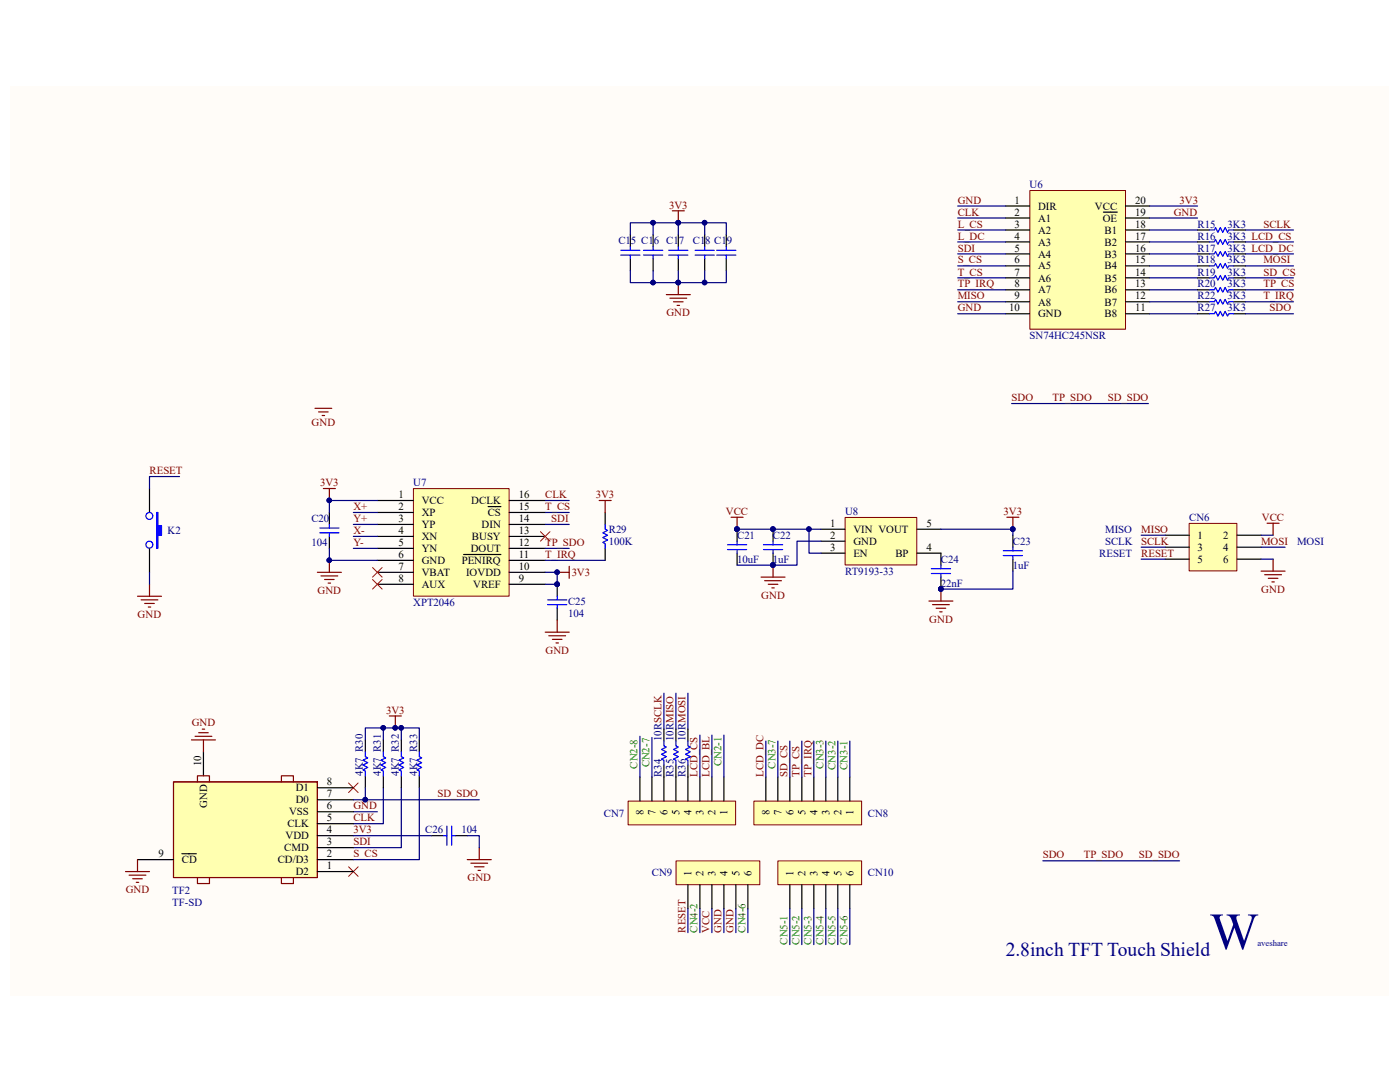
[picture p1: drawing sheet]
<svg xmlns="http://www.w3.org/2000/svg" width="279mm" height="216mm" viewBox="0 0 279 216" stroke-linecap="round" stroke-linejoin="round" font-family="sans-serif">
<path d="M2.1 17.2h275.1v181.5h-275.1z" fill="#fffcf8"/>
<path d="M120.8 102.3v2.3M120.8 109.4v2.4" fill="none" stroke="#000" stroke-width=".24"/>
<path d="M120.8 104.6v1l.5 .2-1 .5 1 .5-1 .5 1 .4-1 .5 .5 .3v.9" fill="none" stroke="#00f" stroke-width=".24"/>
<path d="M62.9 81.5h3.3M63.6 82.2h1.9M64.3 82.9h.5" fill="none" stroke="#800000" stroke-width=".24"/>
<path d="M82.5 97.5h19.1v21.5h-19.1z" fill="#ffffb0"/>
<path d="M82.5 97.5h19.1v21.5h-19.1z" fill="none" stroke="#800000" stroke-width=".2"/>
<g fill="none" stroke="#000" stroke-width=".24">
<path d="M75.3 99.9h7.2M101.6 99.9h7.2M65.7 102.3v2.3M65.7 107v2.4M75.3 102.3h7.2M75.3 104.6h7.2M75.3 107h7.2M75.3 109.4h7.2M75.3 111.8h7.2M75.3 114.2h7.2M75.3 116.6h7.2M92.5 110.6h7.5"/>
<path d="M97.4 101.1h2.6M101.6 102.3h7.2M101.6 104.6h7.2M101.6 107h7.2M101.6 109.4h7.2M101.6 111.8h7.2M101.6 114.2h7.2M101.6 116.6h7.2M111.2 116.6v2.4M111.2 121.4v2.4M86.1 166.7h2.4M90.9 166.7h2.4"/>
</g>
<g fill="none" stroke="#000080" stroke-width=".24">
<path d="M108.8 99.9h4.8M70.5 102.3h4.8M70.5 104.6h4.8M70.5 107h4.8M70.5 109.4h4.8M108.8 114.2h2.4v2.4h-2.4M108.8 102.3h4.8M108.8 104.6h4.8M108.8 109.4h4.8M108.8 111.8h12M76.5 157.2v7.2h-6M80.1 157.2v11.9h-9.6"/>
<path d="M70.5 162h4.8"/>
</g>
<g fill="none" stroke="#800000" stroke-width=".24">
<path d="M133 58.8h4.8M133.7 59.5h3.3M135.4 56.4v2.4M134.4 60.2h1.9M135.1 60.9h.5M64.5 97.5h2.4M65.7 97.5v2.4M119.6 99.9h2.4M120.8 99.9v2.4M63.3 114.2h4.8M64.1 114.9h3.3M64.8 115.6h1.9"/>
<path d="M65.5 116.4h.5M65.7 111.8v2.4M111.2 114.2h2.4M113.6 113v2.4M108.8 126.1h4.8M109.5 126.9h3.4M110.2 127.6h2M111 128.3h.4M111.2 123.8v2.3"/>
</g>
<g fill="#000080" stroke="#000080" stroke-width=".2">
<circle cx="65.7" cy="111.8" r=".45"/>
<circle cx="111.2" cy="116.6" r=".45"/>
<circle cx="135.3" cy="56.4" r=".45"/>
<circle cx="65.7" cy="99.8" r=".45"/>
<circle cx="111.2" cy="114.2" r=".45"/>
</g>
<path d="M63.8 105.4h3.8M63.8 106.3h3.8M65.7 104.6v.8M65.7 106.3v.7M109.3 119.7h3.8M111.2 119v.7M109.3 120.6h3.8M111.2 120.6v.8M88.5 166.7h.7M89.2 164.8v3.9M90.1 164.8v3.9M90.1 166.7h.8" fill="none" stroke="#00f" stroke-width=".24"/>
<path d="M74.3 113.2l2 2M74.3 115.6l2 1.9M76.3 113.2l-2 2M76.3 115.6l-2 1.9M107.9 106.1l1.9 1.9M109.8 106.1l-1.9 1.9M69.6 156.2l1.9 1.9M71.5 156.2l-1.9 1.9M69.6 173l1.9 1.9M71.5 173l-1.9 1.9" fill="none" stroke="#f00" stroke-width=".2"/>
<path d="M34.7 156.1h28.6v19h-28.6z" fill="#ffffb0"/>
<path d="M34.6 156h28.7v19.1h-28.7z" fill="none" stroke="#800000" stroke-width=".2"/>
<g fill="none" stroke="#800000" stroke-width=".24">
<path d="M34.6 156h28.7v19.1h-28.7zM38.2 147.6h4.8M38.9 146.9h3.4M39.4 156v-1.2h2.4v1.2M39.6 146.2h2M40.4 145.5h.4M40.6 147.6v2.4M56.2 156v-1.2h2.4v1.2M25 173.9h4.8M25.8 174.6h3.3M26.5 175.3h1.9M27.2 176.1h.5"/>
<path d="M27.4 171.5v2.4M39.4 175.1v1.2h2.4v-1.2M56.2 175.1v1.2h2.4v-1.2M93.3 171.5h4.7M94 172.2h3.3M94.7 173h1.9M95.4 173.7h.5M95.6 169.1v2.4"/>
</g>
<path d="M40.6 150v4.8M63.3 159.6h7.2M63.3 157.2h7.2M27.4 171.5h7.2M36.3 170.4h2.9M63.3 173.9h7.2M63.3 171.5h7.2M63.3 169.1h7.2M63.3 166.7h7.2M63.3 164.4h7.2M63.3 162h7.2" fill="none" stroke="#000" stroke-width=".24"/>
<path d="M237.4 104.5h9.4v9.4h-9.4z" fill="#ffffb0"/>
<path d="M237.3 104.4h9.5v9.5h-9.5z" fill="none" stroke="#800000" stroke-width=".2"/>
<path d="M232.5 106.8h4.8M232.5 109.2h4.8M232.5 111.6h4.8M246.9 106.8h4.8M246.9 109.2h4.8M246.9 111.6h4.8" fill="none" stroke="#000" stroke-width=".24"/>
<path d="M251.7 114h4.8M252.4 114.7h3.3M252.9 104.4h2.4M253.1 115.4h1.9M253.8 116.1h.5M254.1 104.4v2.4M254.1 111.6v2.4" fill="none" stroke="#800000" stroke-width=".24"/>
<path d="M75.3 99.9h-9.6v2.4M65.7 109.4v2.4h9.6M227.7 106.8h4.8M227.7 111.6h4.8M227.7 109.2h4.8M251.7 106.8h2.4M251.7 111.6h2.4M251.7 109.2h4.8" fill="none" stroke="#000080" stroke-width=".24"/>
<g fill="#000080" stroke="#000080" stroke-width=".2">
<circle cx="65.7" cy="99.8" r=".45"/>
<circle cx="65.7" cy="111.8" r=".45"/>
</g>
<path d="M125.4 159.9h21.4v4.7h-21.4z" fill="#ffffb0"/>
<path d="M125.3 159.9h21.5v4.7h-21.5z" fill="none" stroke="#800000" stroke-width=".2"/>
<path d="M127.7 155v4.8M130.1 155v4.8M132.5 155v4.8M134.9 155v4.8M137.3 155v4.8M139.7 155v4.8M142.1 155v4.8M144.5 155v4.8" fill="none" stroke="#000" stroke-width=".24"/>
<path d="M150.5 159.9h21.5v4.7h-21.5z" fill="#ffffb0"/>
<path d="M150.5 159.9h21.5v4.7h-21.5z" fill="none" stroke="#800000" stroke-width=".2"/>
<path d="M152.8 155v4.8M155.2 155v4.8M157.6 155v4.8M160 155v4.8M162.4 155v4.8M164.8 155v4.8M167.2 155v4.8M169.6 155v4.8" fill="none" stroke="#000" stroke-width=".24"/>
<path d="M155.3 171.8h16.7v4.7h-16.7z" fill="#ffffb0"/>
<path d="M155.2 171.8h16.8v4.7h-16.8z" fill="none" stroke="#800000" stroke-width=".2"/>
<path d="M157.6 176.5v4.8M160 176.5v4.8M162.4 176.5v4.8M164.8 176.5v4.8M167.2 176.5v4.8M169.6 176.5v4.8" fill="none" stroke="#000" stroke-width=".24"/>
<path d="M135 171.8h16.6v4.7h-16.6z" fill="#ffffb0"/>
<path d="M134.9 171.8h16.7v4.7h-16.7z" fill="none" stroke="#800000" stroke-width=".2"/>
<path d="M29.8 97.5v4.8M29.8 109.4v4.8M137.3 176.5v4.8M139.7 176.5v4.8M142.1 176.5v4.8M144.5 176.5v4.8M146.9 176.5v4.8M149.3 176.5v4.8" fill="none" stroke="#000" stroke-width=".24"/>
<path d="M155.2 147.9v7.1M157.6 147.9v7.1M160 147.9v7.1M162.4 147.9v7.1M164.8 147.9v7.1M137.3 181.3v4.8M142.1 181.3v4.8M144.5 181.3v4.8M146.9 181.3v4.8" fill="none" stroke="#000080" stroke-width=".24"/>
<path d="M31.3 102.3h.2v2.6h.7v1.9h-.7v2.6h-.2z" fill-rule="evenodd" fill="#00f"/>
<g fill="none" stroke="#00f" stroke-width=".24">
<path d="M123.9 49.9h3.8M123.9 50.9h3.8M125.8 49.2v.7M125.8 50.9v.7M31.3 102.3h.2v2.6h.7v1.9h-.7v2.6h-.2zM145.2 108.7h3.8M145.2 109.7h3.8M147.1 108v.7M147.1 109.7v.7M152.4 108.7h3.8M152.4 109.7h3.8M154.3 108v.7"/>
<path d="M154.3 109.7v.7M185.9 113.5h3.8M185.9 114.4h3.8M187.8 112.8v.7M187.8 114.4v.8M72.9 150v1l.5 .2-1 .5 1 .5-1 .5 1 .4-1 .5 .5 .2v1M76.5 150v1l.5 .2-1 .5 1 .5-1 .5 1 .4-1 .5 .5 .2v1M80.1 150v1l.5 .2-1 .5 1 .5-1 .5 1 .4-1 .5 .5 .2v1M83.7 150v1l.5 .2-1 .5 1 .5-1 .5 1 .4-1 .5 .5 .2v1M132.5 147.9v.9l.5 .3-1 .5 1 .4-1 .5 1 .5-1 .5 .5 .2v1M134.9 147.9v.9l.5 .3-1 .5 1 .4-1 .5 1 .5-1 .5 .5 .2v1M137.3 147.9v.9l.5 .3-1 .5 1 .4-1 .5 1 .5-1 .5 .5 .2v1"/>
<circle cx="29.8" cy="108.7" r=".69"/>
<circle cx="29.8" cy="103" r=".69"/>
</g>
<g fill="none" stroke="#800000" stroke-width=".24">
<path d="M134.2 42.1h2.4M135.4 42.1v2.4M27.4 119h4.8M28.2 119.7h3.3M29.8 116.6v2.4M151.9 115.2h4.8M152.6 115.9h3.4M153.3 116.6h1.9M154 117.3h.5M154.3 112.8v2.4M28.9 120.4h1.9M29.6 121.1h.5"/>
<path d="M77.7 142.9h2.4M78.9 142.9v2.4"/>
</g>
<g fill="none" stroke="#000080" stroke-width=".24">
<path d="M35.8 95.1h-6v2.4M29.8 114.2v2.4M132.5 138.3v7.2M134.9 138.3v7.2M137.3 138.3v7.2M70.5 159.6h25.1M72.9 147.6v-2.3h7.2v2.3M72.9 157.2v2.4M76.5 145.3v2.3M80.1 145.3h3.6v2.3M83.7 157.2v14.3h-13.2M139.7 146.7v8.3"/>
<path d="M142.1 146.7v8.3M144.5 146.7v8.3M152.8 147.9v7.1M70.5 166.7h15.6M93.3 166.7h2.3v2.4M208.1 171.8h27.3"/>
</g>
<g fill="none" stroke="#000" stroke-width=".24">
<path d="M125.8 46.8v2.4M125.8 51.6v2.4M147.1 105.6v2.4M147.1 110.4v2.4M154.3 105.6v2.4M154.3 110.4v2.4M187.8 110.4v2.4M187.8 115.2v2.3M72.9 147.6v2.4M72.9 154.8v2.4M76.5 147.6v2.4M76.5 154.8v2.4"/>
<path d="M80.1 147.6v2.4M80.1 154.8v2.4M83.7 147.6v2.4M83.7 154.8v2.4M132.5 145.5v2.4M132.5 152.7v2.3M134.9 145.5v2.4M134.9 152.7v2.3M137.3 145.5v2.4M137.3 152.7v2.3"/>
</g>
<g fill="#000080" stroke="#000080" stroke-width=".2">
<circle cx="72.9" cy="159.6" r=".45"/>
<circle cx="78.9" cy="145.2" r=".45"/>
<circle cx="76.5" cy="145.2" r=".45"/>
<circle cx="80.1" cy="145.2" r=".45"/>
<circle cx="135.3" cy="44.4" r=".45"/>
<circle cx="154.3" cy="112.7" r=".45"/>
<circle cx="147.1" cy="105.6" r=".45"/>
<circle cx="154.3" cy="105.6" r=".45"/>
<circle cx="187.8" cy="117.5" r=".45"/>
</g>
<path d="M168.7 103.3h14.3v9.4h-14.3z" fill="#ffffb0"/>
<path d="M168.7 103.3h14.3v9.4h-14.3z" fill="none" stroke="#800000" stroke-width=".2"/>
<g fill="none" stroke="#000" stroke-width=".24">
<path d="M130.3 46.8v2.4M130.3 51.6v2.4M135.4 46.8v2.4M135.4 51.6v2.4M140.6 46.8v2.4M140.6 51.6v2.4M144.9 46.8v2.4M144.9 51.6v2.4M163.9 105.6h4.7M163.9 108h4.7M163.9 110.4h4.7M183 105.6h4.8"/>
<path d="M183 110.4h4.8M202.1 106.8v2.4M202.1 111.6v2.4"/>
</g>
<path d="M145.9 103.2h2.4M147.1 103.2v2.4M185.4 119.9h4.8M187.8 117.5v2.4M200.9 103.2h2.4M202.1 103.2v2.4M186.1 120.6h3.4M186.8 121.4h1.9M187.5 122.1h.5" fill="none" stroke="#800000" stroke-width=".24"/>
<g fill="#000080" stroke="#000080" stroke-width=".2">
<circle cx="187.8" cy="117.5" r=".45"/>
<circle cx="202.1" cy="105.6" r=".45"/>
<circle cx="147.1" cy="105.6" r=".45"/>
<circle cx="161.4" cy="105.6" r=".45"/>
<circle cx="154.3" cy="112.7" r=".45"/>
<circle cx="154.3" cy="105.6" r=".45"/>
<circle cx="130.3" cy="44.4" r=".45"/>
<circle cx="135.3" cy="44.4" r=".45"/>
<circle cx="140.6" cy="44.4" r=".45"/>
<circle cx="130.3" cy="56.4" r=".45"/>
<circle cx="135.3" cy="56.4" r=".45"/>
<circle cx="140.6" cy="56.4" r=".45"/>
</g>
<g fill="none" stroke="#00f" stroke-width=".24">
<path d="M128.4 49.9h3.9M128.4 50.9h3.9M130.3 49.2v.7M130.3 50.9v.7M133.5 49.9h3.8M133.5 50.9h3.8M135.4 49.2v.7M135.4 50.9v.7M138.7 49.9h3.9M138.7 50.9h3.9M140.6 49.2v.7M140.6 50.9v.7"/>
<path d="M143 49.9h3.9M143 50.9h3.9M144.9 49.2v.7M144.9 50.9v.7M200.2 109.9h3.9M200.2 110.9h3.9M202.1 109.2v.7M202.1 110.9v.7"/>
</g>
<g fill="none" stroke="#000080" stroke-width=".24">
<path d="M125.8 54v2.4h19.1v-2.4M130.3 44.5v2.3M130.3 54v2.4M135.4 44.5v2.3M135.4 54v2.4M140.6 44.5h-14.8v2.3M140.6 46.8v-2.3h4.3v2.3M140.6 54v2.4M147.1 105.6h16.8M161.5 105.6v4.8h2.4M163.9 108h-4.8v4.8h-12M187.8 105.6h14.3v1.2"/>
<path d="M202.1 114v3.5h-14.3M127.7 146.9v8.1M130.1 147.2v7.8M167.2 147.9v7.1M169.6 147.9v7.1M139.7 181.3v4.8M149.3 181.3v4.8M157.6 181.3v7.2M160 181.3v7.2M162.4 181.3v7.2M164.8 181.3v7.2M167.2 181.3v7.2"/>
<path d="M169.6 181.3v7.2"/>
</g>
<path d="M205.6 38.1h19v27.6h-19z" fill="#ffffb0"/>
<path d="M205.5 38h19.1v27.7h-19.1z" fill="none" stroke="#800000" stroke-width=".2"/>
<g fill="none" stroke="#000" stroke-width=".24">
<path d="M200.7 41.1h4.8M200.7 43.5h4.8M200.7 45.9h4.8M200.7 48.3h4.8M200.7 50.7h4.8M200.7 53.1h4.8M200.7 55.4h4.8M200.7 57.8h4.8M220.2 42.3h2.8M224.6 41.1h4.8M224.6 43.5h4.8M224.6 45.9h4.8"/>
<path d="M224.6 48.3h4.8M224.6 50.7h4.8M224.6 53.1h4.8M224.6 55.4h4.8M224.6 57.8h4.8M239 45.9h2.4M239 48.3h2.4M239 50.7h2.4M239 53.1h2.4M239 55.4h2.4M239 57.8h2.4M246.2 45.9h2.4"/>
<path d="M246.2 48.3h2.4M246.2 50.7h2.4M246.2 53.1h2.4M246.2 55.4h2.4M246.2 57.8h2.4M200.7 60.2h4.8M200.7 62.6h4.8M224.6 60.2h4.8M224.6 62.6h4.8M239 60.2h2.4M239 62.6h2.4M246.2 60.2h2.4"/>
<path d="M246.2 62.6h2.4"/>
</g>
<g fill="none" stroke="#000080" stroke-width=".24">
<path d="M191.1 41.1h9.6M191.1 43.5h9.6M191.1 45.9h9.6M191.1 48.3h9.6M191.1 50.7h9.6M191.1 53.1h9.6M191.1 55.4h9.6M191.1 57.8h9.6M229.4 41.1h9.6M229.4 43.5h9.6M229.4 45.9h9.6M229.4 48.3h9.6"/>
<path d="M229.4 50.7h9.6M229.4 53.1h9.6M229.4 55.4h9.6M229.4 57.8h9.6M248.6 45.9h9.5M248.6 48.3h9.5M248.6 50.7h9.5M248.6 53.1h9.5M248.6 55.4h9.5M248.6 57.8h9.5M191.1 60.2h9.6M191.1 62.6h9.6"/>
<path d="M229.4 60.2h9.6M229.4 62.6h9.6M248.6 60.2h9.5M248.6 62.6h9.5M201.9 80.5h27.3"/>
</g>
<path d="M241.4 45.9h.9l.3-.5 .5 1 .4-1 .5 1 .5-1 .5 1 .2-.5h1M241.4 48.3h.9l.3-.5 .5 1 .4-1 .5 1 .5-1 .5 1 .2-.5h1M241.4 50.7h.9l.3-.5 .5 .9 .4-.9 .5 .9 .5-.9 .5 .9 .2-.4h1M241.4 53.1h.9l.3-.5 .5 .9 .4-.9 .5 .9 .5-.9 .5 .9 .2-.4h1M241.4 55.4h.9l.3-.4 .5 .9 .4-.9 .5 .9 .5-.9 .5 .9 .2-.5h1M241.4 57.8h.9l.3-.4 .5 .9 .4-.9 .5 .9 .5-.9 .5 .9 .2-.5h1M241.4 60.2h.9l.3-.5 .5 1 .4-1 .5 1 .5-1 .5 1 .2-.5h1M241.4 62.6h.9l.3-.5 .5 1 .4-1 .5 1 .5-1 .5 1 .2-.5h1" fill="none" stroke="#00f" stroke-width=".24"/>
<text font-size="10.4" fill="#000080" x="241.4" y="189.4">W</text>
<text font-size="3.9" fill="#000080" x="200.7" y="190.8">2.8inch TFT Touch Shield</text>
<g font-size="2.2" fill="#800000">
<text x="133.5" y="41.6">3V3</text>
<text x="191.1" y="40.6">GND</text>
<text x="235.4" y="40.6">3V3</text>
<text x="191.1" y="43.1">CLK</text>
<text x="191.1" y="45.4">L_CS</text>
<text x="191.1" y="47.8">L_DC</text>
<text x="234.2" y="43.1">GND</text>
<text x="252.1" y="45.4">SCLK</text>
<text x="191.1" y="50.2">SDI</text>
<text x="191.1" y="52.6">S_CS</text>
<text x="252.1" y="52.6">MOSI</text>
<text x="191.1" y="59.7">MISO</text>
<text x="191.1" y="57.4">TP_IRQ</text>
<text x="191.1" y="55">T_CS</text>
<text x="252.1" y="55">SD_CS</text>
<text x="252.1" y="57.4">TP_CS</text>
<text x="252.1" y="59.7">T_IRQ</text>
<text x="133" y="63.1">GND</text>
<text x="191.1" y="62.1">GND</text>
<text x="253.4" y="62.1">SDO</text>
<text x="201.9" y="80.1">SDO</text>
<text x="210.1" y="80.1">TP_SDO</text>
<text x="221.1" y="80.1">SD_SDO</text>
<text x="62.2" y="85.1">GND</text>
<text x="29.8" y="94.6">RESET</text>
<text x="63.9" y="97">3V3</text>
<text x="70.5" y="101.8">X+</text>
<text x="108.8" y="99.4">CLK</text>
<text x="108.8" y="101.8">T_CS</text>
<text x="118.9" y="99.4">3V3</text>
<text x="70.5" y="104.2">Y+</text>
<text x="70.5" y="106.6">X-</text>
<text x="110" y="104.2">SDI</text>
<text x="144.9" y="102.7">VCC</text>
<text x="200.3" y="102.7">3V3</text>
<text x="227.8" y="106.3">MISO</text>
<text x="251.8" y="103.9">VCC</text>
<text x="70.5" y="109">Y-</text>
<text x="108.8" y="109">TP_SDO</text>
<text x="108.8" y="111.3">T_IRQ</text>
<text x="227.8" y="108.7">SCLK</text>
<text x="227.8" y="111.1">RESET</text>
<text x="251.7" y="108.7">MOSI</text>
<text x="63.4" y="118.5">GND</text>
<text x="114.1" y="114.9">3V3</text>
<text x="151.9" y="119.5">GND</text>
<text x="251.7" y="118.3">GND</text>
<text x="27.5" y="123.3">GND</text>
<text x="185.5" y="124.2">GND</text>
<text x="108.9" y="130.5">GND</text>
<text x="77" y="142.4">3V3</text>
<text x="38.3" y="144.8">GND</text>
<text x="139.2" y="155" transform="rotate(-90 139.2 155)">LCD_CS</text>
<text x="141.6" y="155" transform="rotate(-90 141.6 155)">LCD_BL</text>
<text x="152.4" y="155" transform="rotate(-90 152.4 155)">LCD_DC</text>
<text x="157.1" y="155" transform="rotate(-90 157.1 155)">SD_CS</text>
<text x="159.6" y="155" transform="rotate(-90 159.6 155)">TP_CS</text>
<text x="162" y="155" transform="rotate(-90 162 155)">TP_IRQ</text>
<text x="70.5" y="161.5">GND</text>
<text x="87.3" y="159.1">SD_SDO</text>
<text x="70.5" y="166.3">3V3</text>
<text x="70.5" y="163.9">CLK</text>
<text x="70.5" y="171.1">S_CS</text>
<text x="70.5" y="168.7">SDI</text>
<text x="208.1" y="171.3">SDO</text>
<text x="216.3" y="171.3">TP_SDO</text>
<text x="227.3" y="171.3">SD_SDO</text>
<text x="25.1" y="178.2">GND</text>
<text x="93.3" y="175.9">GND</text>
<text x="136.8" y="186.1" transform="rotate(-90 136.8 186.1)">RESET</text>
<text x="141.6" y="186.1" transform="rotate(-90 141.6 186.1)">VCC</text>
<text x="144" y="186.1" transform="rotate(-90 144 186.1)">GND</text>
<text x="146.4" y="186.1" transform="rotate(-90 146.4 186.1)">GND</text>
</g>
<g font-size="2.2">
<text x="202.5" y="40.6">1</text>
<text x="207.2" y="41.8">DIR</text>
<text x="218.5" y="41.8">VCC</text>
<text x="226.6" y="40.6">20</text>
<text x="202.5" y="43.1">2</text>
<text x="202.5" y="45.4">3</text>
<text x="202.5" y="47.8">4</text>
<text x="207.2" y="44.2">A1</text>
<text x="207.2" y="46.6">A2</text>
<text x="220.1" y="44.2">OE</text>
<text x="220.4" y="46.6">B1</text>
<text x="226.6" y="47.8">17</text>
<text x="226.6" y="45.4">18</text>
<text x="226.6" y="43.1">19</text>
<text x="202.5" y="50.2">5</text>
<text x="202.5" y="52.6">6</text>
<text x="207.2" y="49">A3</text>
<text x="207.2" y="51.4">A4</text>
<text x="207.2" y="53.8">A5</text>
<text x="220.4" y="53.8">B4</text>
<text x="220.4" y="51.4">B3</text>
<text x="220.4" y="49">B2</text>
<text x="226.6" y="52.6">15</text>
<text x="226.6" y="50.2">16</text>
<text x="202.5" y="55">7</text>
<text x="202.5" y="57.4">8</text>
<text x="202.5" y="59.7">9</text>
<text x="207.2" y="56.2">A6</text>
<text x="207.2" y="58.5">A7</text>
<text x="220.4" y="58.5">B6</text>
<text x="220.4" y="56.2">B5</text>
<text x="226.6" y="59.7">12</text>
<text x="226.6" y="57.4">13</text>
<text x="226.6" y="55">14</text>
<text x="201.4" y="62.1">10</text>
<text x="207.2" y="61">A8</text>
<text x="207.2" y="63.3">GND</text>
<text x="220.4" y="63.3">B8</text>
<text x="220.4" y="61">B7</text>
<text x="226.6" y="62.1">11</text>
<text x="79.5" y="99.4">1</text>
<text x="79.5" y="101.8">2</text>
<text x="84.2" y="100.6">VCC</text>
<text x="94.1" y="100.6">DCLK</text>
<text x="103.5" y="101.8">15</text>
<text x="103.5" y="99.4">16</text>
<text x="79.5" y="104.2">3</text>
<text x="79.5" y="106.6">4</text>
<text x="84.2" y="103">XP</text>
<text x="84.2" y="105.4">YP</text>
<text x="84.2" y="107.8">XN</text>
<text x="94.2" y="107.8">BUSY</text>
<text x="96.1" y="105.4">DIN</text>
<text x="97.3" y="103">CS</text>
<text x="103.5" y="106.6">13</text>
<text x="103.5" y="104.2">14</text>
<text x="165.7" y="105.2">1</text>
<text x="165.7" y="107.5">2</text>
<text x="170.3" y="106.3">VIN VOUT</text>
<text x="184.9" y="105.2">5</text>
<text x="239" y="107.5">1</text>
<text x="244.1" y="107.5">2</text>
<text x="79.5" y="109">5</text>
<text x="79.5" y="111.3">6</text>
<text x="79.5" y="113.7">7</text>
<text x="84.2" y="110.2">YN</text>
<text x="84.2" y="112.5">GND</text>
<text x="92.2" y="112.5">PENIRQ</text>
<text x="93.9" y="110.2">DOUT</text>
<text x="103.5" y="113.7">10</text>
<text x="103.5" y="111.3">11</text>
<text x="103.5" y="109">12</text>
<text x="165.7" y="109.9">3</text>
<text x="170.3" y="108.7">GND</text>
<text x="170.3" y="111.1">EN</text>
<text x="178.7" y="111.1">BP</text>
<text x="184.9" y="109.9">4</text>
<text x="239" y="109.9">3</text>
<text x="239" y="112.3">5</text>
<text x="244.1" y="109.9">4</text>
<text x="244.1" y="112.3">6</text>
<text x="79.5" y="116.1">8</text>
<text x="84.2" y="114.9">VBAT</text>
<text x="84.2" y="117.3">AUX</text>
<text x="93" y="114.9">IOVDD</text>
<text x="94.4" y="117.3">VREF</text>
<text x="103.5" y="116.1">9</text>
<text x="40.1" y="152.9" transform="rotate(-90 40.1 152.9)">10</text>
<text x="41.3" y="161.2" transform="rotate(-90 41.3 161.2)">GND</text>
<text x="59" y="160.3">D0</text>
<text x="59" y="157.9">D1</text>
<text x="65.2" y="161.5">6</text>
<text x="65.2" y="159.1">7</text>
<text x="65.2" y="156.7">8</text>
<text x="57" y="167.5">VDD</text>
<text x="57.4" y="165.1">CLK</text>
<text x="57.7" y="162.7">VSS</text>
<text x="65.2" y="166.3">4</text>
<text x="65.2" y="163.9">5</text>
<text x="128.4" y="162.6" transform="rotate(-90 128.4 162.6)">8</text>
<text x="130.9" y="162.6" transform="rotate(-90 130.9 162.6)">7</text>
<text x="133.2" y="162.6" transform="rotate(-90 133.2 162.6)">6</text>
<text x="135.6" y="162.6" transform="rotate(-90 135.6 162.6)">5</text>
<text x="138" y="162.6" transform="rotate(-90 138 162.6)">4</text>
<text x="140.4" y="162.6" transform="rotate(-90 140.4 162.6)">3</text>
<text x="142.8" y="162.6" transform="rotate(-90 142.8 162.6)">2</text>
<text x="145.2" y="162.6" transform="rotate(-90 145.2 162.6)">1</text>
<text x="153.6" y="162.6" transform="rotate(-90 153.6 162.6)">8</text>
<text x="156" y="162.6" transform="rotate(-90 156 162.6)">7</text>
<text x="158.4" y="162.6" transform="rotate(-90 158.4 162.6)">6</text>
<text x="160.7" y="162.6" transform="rotate(-90 160.7 162.6)">5</text>
<text x="163.2" y="162.6" transform="rotate(-90 163.2 162.6)">4</text>
<text x="165.5" y="162.6" transform="rotate(-90 165.5 162.6)">3</text>
<text x="167.9" y="162.6" transform="rotate(-90 167.9 162.6)">2</text>
<text x="170.3" y="162.6" transform="rotate(-90 170.3 162.6)">1</text>
<text x="31.6" y="171.1">9</text>
<text x="36.3" y="172.3">CD</text>
<text x="55.4" y="172.3">CD/D3</text>
<text x="56.7" y="169.9">CMD</text>
<text x="65.2" y="173.4">1</text>
<text x="65.2" y="171.1">2</text>
<text x="65.2" y="168.7">3</text>
<text x="59" y="174.6">D2</text>
<text x="138" y="174.9" transform="rotate(-90 138 174.9)">1</text>
<text x="140.4" y="174.9" transform="rotate(-90 140.4 174.9)">2</text>
<text x="142.8" y="174.9" transform="rotate(-90 142.8 174.9)">3</text>
<text x="145.2" y="174.9" transform="rotate(-90 145.2 174.9)">4</text>
<text x="147.6" y="174.9" transform="rotate(-90 147.6 174.9)">5</text>
<text x="150" y="174.9" transform="rotate(-90 150 174.9)">6</text>
<text x="158.4" y="174.9" transform="rotate(-90 158.4 174.9)">1</text>
<text x="160.7" y="174.9" transform="rotate(-90 160.7 174.9)">2</text>
<text x="163.2" y="174.9" transform="rotate(-90 163.2 174.9)">3</text>
<text x="165.5" y="174.9" transform="rotate(-90 165.5 174.9)">4</text>
<text x="167.9" y="174.9" transform="rotate(-90 167.9 174.9)">5</text>
<text x="170.3" y="174.9" transform="rotate(-90 170.3 174.9)">6</text>
</g>
<g font-size="2.2" fill="#000080">
<text x="205.5" y="37.5">U6</text>
<text x="239" y="45.4">R15</text>
<text x="239" y="47.8">R16</text>
<text x="245" y="45.4">3K3</text>
<text x="245" y="47.8">3K3 LCD_CS</text>
<text x="123.4" y="48.8">C15 C16 C17</text>
<text x="138.3" y="48.8">C18 C19</text>
<text x="239" y="50.2">R17</text>
<text x="239" y="52.6">R18</text>
<text x="245" y="50.2">3K3 LCD_DC</text>
<text x="245" y="52.6">3K3</text>
<text x="239" y="55">R19</text>
<text x="239" y="57.4">R20</text>
<text x="239" y="59.7">R22</text>
<text x="245" y="55">3K3</text>
<text x="245" y="57.4">3K3</text>
<text x="245" y="59.7">3K3</text>
<text x="239" y="62.1">R27</text>
<text x="245" y="62.1">3K3</text>
<text x="205.5" y="67.6">SN74HC245NSR</text>
<text x="82.5" y="97">U7</text>
<text x="33.4" y="106.6">K2</text>
<text x="62.1" y="104.2">C20</text>
<text x="121.5" y="106.3">R29</text>
<text x="147.1" y="107.5">C21</text>
<text x="154.3" y="107.5">C22</text>
<text x="168.7" y="102.7">U8</text>
<text x="220.6" y="106.3">MISO</text>
<text x="237.3" y="103.9">CN6</text>
<text x="62.1" y="109">104</text>
<text x="121.5" y="108.7">100K</text>
<text x="147.1" y="112.3">10uF</text>
<text x="154.3" y="112.3">1uF</text>
<text x="187.8" y="112.3">C24</text>
<text x="202.1" y="113.5">1uF</text>
<text x="202.1" y="108.7">C23</text>
<text x="219.4" y="111.1">RESET</text>
<text x="220.6" y="108.7">SCLK</text>
<text x="258.9" y="108.7">MOSI</text>
<text x="168.7" y="114.7">RT9193-33</text>
<text x="187.8" y="117.1">22nF</text>
<text x="82.5" y="120.9">XPT2046</text>
<text x="113.4" y="120.6">C25</text>
<text x="113.4" y="123.1">104</text>
<text x="132" y="147.9" transform="rotate(-90 132 147.9)">10RSCLK</text>
<text x="134.4" y="147.9" transform="rotate(-90 134.4 147.9)">10RMISO</text>
<text x="136.8" y="147.9" transform="rotate(-90 136.8 147.9)">10RMOSI</text>
<text x="72.4" y="154.8" transform="rotate(-90 72.4 154.8)">4K7 R30</text>
<text x="76" y="154.8" transform="rotate(-90 76 154.8)">4K7 R31</text>
<text x="79.6" y="154.8" transform="rotate(-90 79.6 154.8)">4K7 R32</text>
<text x="83.2" y="154.8" transform="rotate(-90 83.2 154.8)">4K7 R33</text>
<text x="132" y="155" transform="rotate(-90 132 155)">R34</text>
<text x="134.4" y="155" transform="rotate(-90 134.4 155)">R35</text>
<text x="136.8" y="155" transform="rotate(-90 136.8 155)">R36</text>
<text x="84.9" y="166.3">C26</text>
<text x="92.1" y="166.3">104</text>
<text x="120.5" y="162.9">CN7</text>
<text x="173.2" y="162.9">CN8</text>
<text x="34.4" y="178.5">TF2</text>
<text x="130.1" y="174.9">CN9</text>
<text x="173.2" y="174.9">CN10</text>
<text x="34.4" y="180.8">TF-SD</text>
</g>
<g font-size="2.2" fill="#008000">
<text x="127.3" y="153.4" transform="rotate(-90 127.3 153.4)">CN2-8</text>
<text x="129.6" y="153.1" transform="rotate(-90 129.6 153.1)">CN2-7</text>
<text x="144" y="152.9" transform="rotate(-90 144 152.9)">CN2-1</text>
<text x="154.8" y="153.4" transform="rotate(-90 154.8 153.4)">CN3-7</text>
<text x="164.3" y="153.4" transform="rotate(-90 164.3 153.4)">CN3-3</text>
<text x="166.7" y="153.6" transform="rotate(-90 166.7 153.6)">CN3-2</text>
<text x="169.1" y="153.6" transform="rotate(-90 169.1 153.6)">CN3-1</text>
<text x="139.2" y="186.1" transform="rotate(-90 139.2 186.1)">CN4-2</text>
<text x="148.8" y="186.1" transform="rotate(-90 148.8 186.1)">CN4-6</text>
<text x="157.1" y="188.5" transform="rotate(-90 157.1 188.5)">CN5-1</text>
<text x="159.6" y="188.5" transform="rotate(-90 159.6 188.5)">CN5-2</text>
<text x="162" y="188.5" transform="rotate(-90 162 188.5)">CN5-3</text>
<text x="164.3" y="188.5" transform="rotate(-90 164.3 188.5)">CN5-4</text>
<text x="166.7" y="188.5" transform="rotate(-90 166.7 188.5)">CN5-5</text>
<text x="169.1" y="188.5" transform="rotate(-90 169.1 188.5)">CN5-6</text>
</g>
<text font-size="1.7" fill="#000080" x="251" y="188.8">aveshare</text>
</svg>
